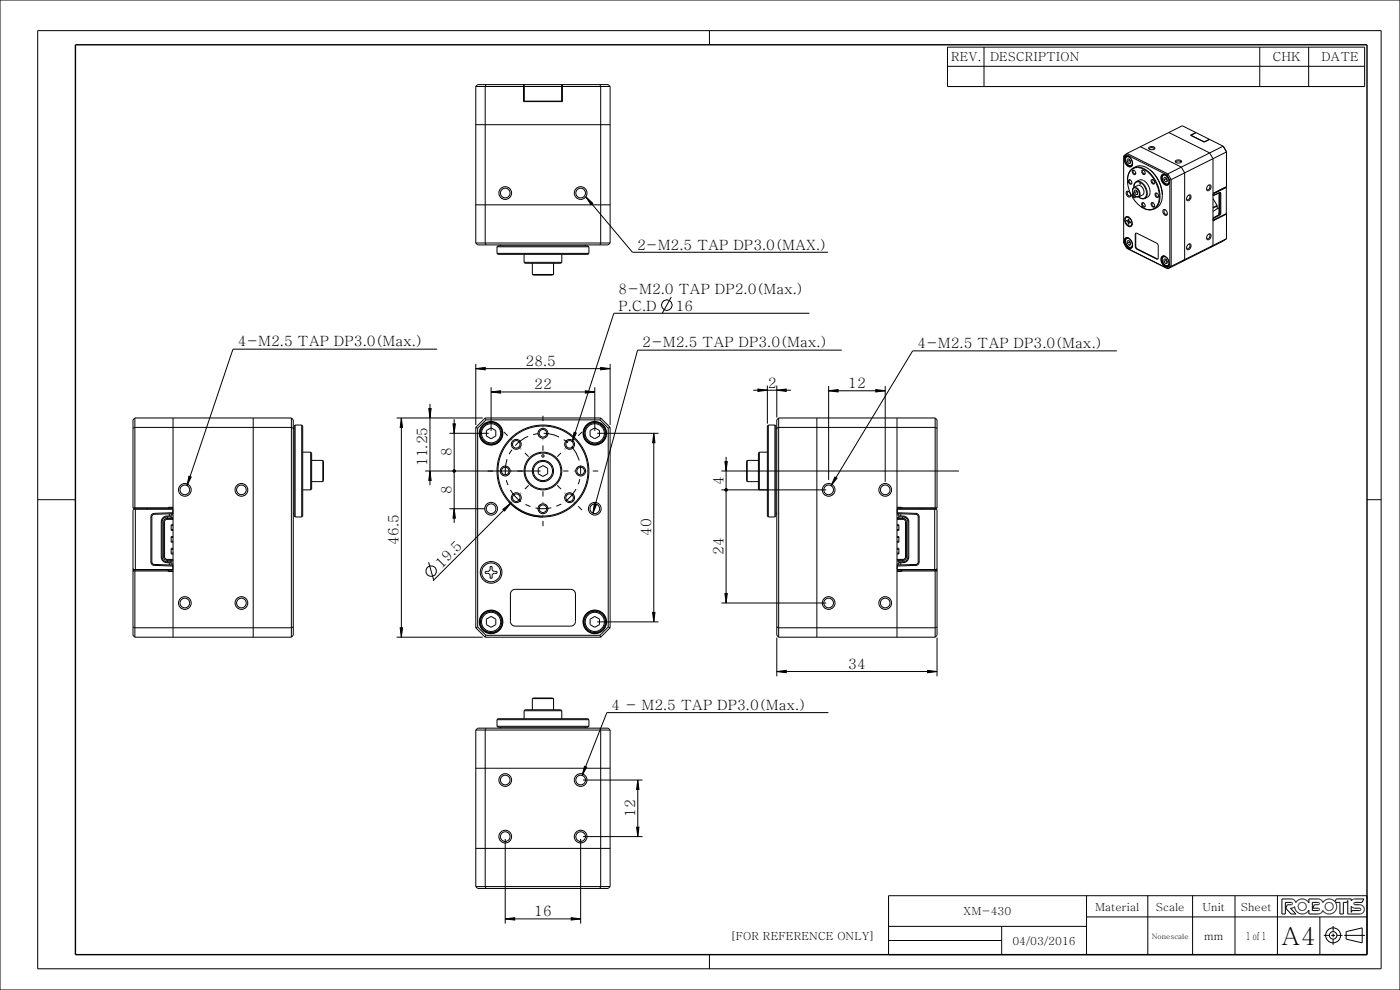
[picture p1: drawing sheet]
<svg xmlns="http://www.w3.org/2000/svg" width="297mm" height="210mm" viewBox="0 0 297 210" stroke-linecap="round" stroke-linejoin="round" font-family="sans-serif">
<g fill="#000">
<path d="M124.3 41.7l1.5 1.4-.4 .3zM100.9 78.2l2-.3v.5zM127.4 77.9l2 .3-2 .2zM85.1 88.7l.3 2h-.5zM91 86.7h.5l-.3 2zM91.2 99.9l.3 2h-.5zM96.1 89.9h.5l-.3 2zM96.1 99.8l.4-.1v.4l-.4-.1zM104.2 83.1l2-.2v.5zM121.8 91.7l.5 .2-.9 1.8zM124.2 82.9l2 .2-2 .3zM138.7 91.9l.2 2h-.5z"/>
<path d="M153.8 97.9h.5l-.3 2zM160.8 82.5l2 .3-2 .2zM164.8 82.8l2-.3v.5zM175.8 82.9l2-.3v.5zM185.8 82.6l2 .3-2 .2zM40.1 101l.5 .2-.9 1.8zM96.3 107.9l.3 2h-.5zM106.7 108l1.6-1.2-1.3 1.6zM126.1 106.9l.5 .1-.8 1.9zM153.8 103.8l.4-.1v.4l-.4-.1zM177.1 101.2l.5 .2-1.3 1.6zM84.9 133.2h.5l-.3 2z"/>
<path d="M138.4 129.9h.5l-.2 2zM153.8 125.9h.5l-.3 2zM164.8 142.4l2-.2v.5zM196.8 142.2l2 .2-2 .3zM124 162.5l.5 .2-1 1.8zM135.1 175.5h.5l-.3 2zM135.3 165.5l.3 2h-.5zM107.2 194.9l2-.2v.5zM121.2 194.7l2 .2-2 .3z"/>
</g>
<g fill="none" stroke="#000" stroke-width=".21">
<path d="M0 0h297v210h-297zM8 6.5h285v199h-285zM150.5 6.5v3M201 10h88.5v8.4h-88.5zM201 14.1h88.5M208.8 10v8.4M267.3 10v8.4M277.6 10v8.4M124.3 41.7l1.5 1.4-.4 .3zM124.3 41.7l9.9 11.8h41.4M92.7 74.1h-43.3l-9.7 28.9M100.9 78.2l2-.3v.5z"/>
<path d="M100.9 77.2v13M100.9 78.2h28.5M127.4 77.9l2 .3-2 .2zM129.4 77.2v13M142.4 63l-1.9 3.4M171.7 66.4h-41.5l-8.8 27.3M178.6 74.3h-43.3l-9.5 34.6M236.9 74.4h-43.3l-17.3 28.6M84.1 88.7h18.3M85.1 88.7l.3 2h-.5zM85.1 88.7v46.5M90.2 99.9h24.5"/>
<path d="M91 86.7h.5l-.3 2zM91.2 99.9l.3 2h-.5zM91.2 85.7v17.2M95.3 91.9h8.4M96.1 89.9h.5l-.3 2zM96.1 99.8l.4-.1v.4l-.4-.1zM96.3 88.9v22M104.2 83.1l2-.2v.5zM104.2 82.1v9.3M104.2 83.1h22M121.8 91.7l.5 .2-.9 1.8zM124.2 82.9l2 .2-2 .3z"/>
<path d="M126.2 82.1v9.3M126.7 91.9h13M138.7 91.9l.2 2h-.5zM138.7 91.9v40M153 99.9h50.4M153.8 97.9h.5l-.3 2zM154 96.9v31M159.8 82.8h8M160.8 82.5l2 .3-2 .2zM162.8 81.8v8.1M164.8 82.8l2-.3v.5zM164.8 81.8v6.8"/>
<path d="M175.8 82.9l2-.3v.5zM175.8 81.9v19.9M175.8 82.9h12M185.8 82.6l2 .3-2 .2zM187.8 81.9v20.3M8 106h8M40.1 101l.5 .2-.9 1.8zM90.9 119.3l1.1 3.7M95.3 107.9h7.7M96.3 107.9l.3 2h-.5zM106.7 108l1.6-1.2-1.3 1.6zM107.9 106.4a9.7 9.7 0 0 0 7.3 3.3"/>
<path d="M108.3 106.8l-16.4 16.4M126.1 106.9l.5 .1-.8 1.9zM153 103.9h22.3M153.8 103.8l.4-.1v.4l-.4-.1zM177.1 101.2l.5 .2-1.3 1.6zM290 106h3M84.1 135.2h18.3M84.9 133.2h.5l-.3 2zM126.7 131.9h13M138.4 129.9h.5l-.2 2zM153 127.9h22.3M153.8 125.9h.5l-.3 2z"/>
<path d="M164.8 135.3v8.1M198.8 135.3v8.1M164.8 142.4l2-.2v.5zM164.8 142.4h34M175.7 151.2h-47l-5.2 13.3M196.8 142.2l2 .2-2 .3zM107.2 178v17.9M123.2 178v17.9M123.7 177.5h12.6M123.7 165.5h12.6M124 162.5l.5 .2-1 1.8zM135.1 175.5h.5l-.3 2z"/>
<path d="M135.3 165.5l.3 2h-.5zM135.3 165.5v12M107.2 194.9l2-.2v.5zM107.2 194.9h16M121.2 194.7l2 .2-2 .3zM188.5 190h101.5v12.5h-101.5zM188.5 199.5h24M188.5 196.5h42M212.5 196.5v6M230.5 194.5h59.5M230.5 190v12.5M243.5 190v12.5"/>
<path d="M253 190v12.5M262 190v12.5M271 190v12.5M273.9 191.4h.1M274 191.4h.1M274 191.9h-.1M274 191.9h.1M274 191.4l.1 .1M274.1 191.5l.1 .1M274.1 191.8v.1M274.2 191.8h-.1M274.2 191.6v.1"/>
<path d="M274.2 191.7v.1M275.4 192.3h.1M275.4 192.3v.1M275.4 192.2v.1M275.4 192.4h.1M275.4 192.1v.1M275.4 192.4l.1 .2M275.5 192l-.1 .1M275.5 192.6h.1M275.5 191.9v.1M275.5 192.6v.1M275.5 191.9h.1"/>
<path d="M275.5 192.7h.1M275.5 192.7l.1 .2M275.6 192.9h.1M275.6 192.9l.2 .1M275.8 191.5l-.3 .4M275.8 193l.1 .1M275.9 191.5h-.1M275.9 193.1h.1M276 191.5h-.1M276 193.1h.1M276 191.4v.1M276.1 191.4h-.1"/>
<path d="M276.1 193.1h.1M276.1 191.4h.1M276.1 193.1h.2M276.3 191.4h-.2M276.3 191.4h.1M276.3 193.1h.1M276.4 191.4h.1M276.5 191.4l.1 .1M276.6 193.1h-.3M276.6 191.5h.1M276.6 193.1h.1M276.7 193l-.1 .1"/>
<path d="M276.7 191.5h.1M276.7 193h.1M276.7 191.5l.4 .5M277 192.8l-.3 .2M277 192.8h.1M277.1 192.6l-.1 .2M277.1 192h.1M277.1 192.6h.1M277.1 192v.1M277.1 192.4v.2M277.1 192.1v.1M277.1 192.4h.1"/>
<path d="M277.1 192.2v.1M277.1 192.3v.1M277.1 192.3h.1M279.7 191.4h-1.3v1.7h1.3M279.7 191.9h-.9l-.3 .7h1.2M279.7 192.6h.1M279.7 191.4h.1M279.7 193.1h.1M279.7 192.6v.1M279.7 191.9h.1M279.7 192.7h.1M279.8 193.1h-.1"/>
<path d="M279.8 191.4h.1M279.8 193.1h.1M279.8 191.9h.1M279.8 192.7h.1M279.8 191.4v.1M279.8 191.5h.1M279.9 192.7v.1M279.9 191.5h.1M279.9 191.8l-.1 .1M279.9 193.1h-.1M279.9 192.8h.1M279.9 191.8h.1"/>
<path d="M279.9 191.5v.1M279.9 193h.1M279.9 191.6h.1M279.9 191.7v.1M279.9 192.8v.1M279.9 191.7h.1M279.9 192.9h.1M279.9 191.6v.1M280 194.5v8M280.8 198.4h1.2M281.1 192.3h.1M281.1 192.3v.1"/>
<path d="M281.1 192.2v.1M281.1 192.2h.1M281.1 192.4v.1M281.1 192.5l.2 .4M281.1 192.1v.1M281.1 192v.1M281.2 191.9l-.1 .1M281.2 191.9h.1M281.2 191.8v.1M281.3 191.8h-.1M281.3 192.9h.1M281.4 192.9v.1"/>
<path d="M281.4 191.7l-.1 .1M281.4 191.7h.1M281.4 193h.1M281.5 193h.1M281.5 191.5l-.1 .2M281.5 193l.1 .1M281.6 191.5h-.1M281.6 193.1h.1M281.6 191.5h.1M281.7 191.5h-.1M281.7 193.1h.1M281.8 191.4l-.1 .1"/>
<path d="M281.8 193.1h.1M281.8 191.4h.1M281.8 193.1l.2 .1M282 191.4h-.2M282 191.4h.1M282 191.4l.2 .1M282 193.2h.1M282.1 193.2h-.1M282.1 193.1v.1M282.2 191.5h.1M282.2 193.1h-.1M282.3 191.5h.1"/>
<path d="M282.3 193.1h-.1M282.4 191.5h.1M282.4 193.1h-.1M282.4 191.5l.2 .1M282.4 193.1h.1M282.4 198.4h.8M282.5 193l-.1 .1M282.5 193h.1M282.6 191.6v.1M282.6 191.7h.1M282.6 191.7l.2 .3M282.7 192.8l-.2 .2"/>
<path d="M282.7 192.8h.1M282.7 192.7v.1M282.7 192.7h.1M282.8 192.6l-.1 .1M282.8 192.6h.1M282.8 192v.1M282.8 192.1v.1M282.8 196.4v1.2M282.8 198v.8M282.8 199.2v1.2M282.8 192.5v.1M282.8 192.4v.1"/>
<path d="M282.8 192.2h.1M282.8 192.2v.1M282.8 192.3v.1M282.8 192.3h.1M283.6 198.4h1.2M285.2 198.4h4.4M285.6 197.6l3.4-.8v3.2l-3.4-.8zM285.9 190.7h.1M286.5 193.9h.1M286.7 192.2v.1M286.7 192.2v1.3l.1-.4M286.7 193.9h.1"/>
<path d="M286.7 192.3h.1M286.7 192.3l.1 .1M286.8 192.4h.1M286.8 193.1h1.7M286.8 193.1h.1M286.9 192.4v.1M286.9 192.5l.5 .1M287.2 191.7h.1M287.2 191.7v.1M287.2 191.8h.1M287.2 191.8l.1 .1M287.3 191.9h.1"/>
<path d="M287.4 191.9h.1M287.4 192.6h.1M287.4 192.6h1.1M287.4 191.4l-.2 .2M287.5 191.9h1a.98 .98 0 0 1 .9 1 .98 .98 0 0 1-.9 1h-2.6v-2.9l-.2 .4h-.7v2.5h-.7v-2.5h-1a1.6 1.6 0 0 1-.5 2.2 1.6 1.6 0 0 1-2.2-.5l-.2 .5-.5 .3h-2.2v-.9a1.6 1.6 0 0 1-1.8 .8 1.6 1.6 0 0 1-1.2-1.5l-.4 .3h-.5l1.1 1.3h-1l-1.1-1.3 .3-.7h.8M287.5 191.4h1.5l.3-.7h-2l-.6 .4v-.4h-3.2l-.3 .6a1.6 1.6 0 0 0-2.6 .1l-.2-.4-.5-.3h-2.2v.8a1.6 1.6 0 0 0-2.8 0l-.3-.5-.4-.3h-2.3v3.2h.8v-2.5h1.2M287.5 191.4h-.1M288.5 192.6h.1M288.5 192.6v.1M288.5 193.1h.1M288.5 192.7h.1M288.6 193.1h-.1"/>
<path d="M288.6 192.7h.1M288.6 193.1h.1M288.6 192.7l.1 .1M288.7 193l-.1 .1M288.7 192.8h.1M288.7 193h.1M288.7 192.8v.1M288.7 192.9v.1M288.7 192.9h.1M150.5 202.5v3"/>
<circle cx="141.4" cy="64.7" r="1.13"/>
<circle cx="91.5" cy="121.2" r="1.13"/>
<circle cx="282.8" cy="198.4" r="1.59"/>
<circle cx="282.8" cy="198.4" r=".79"/>
</g>
<path d="M16 9.5h274v193h-274z" fill="none" stroke="#000" stroke-width=".3"/>
<!-- layer: 02___PRT_ALL_AXES -->
<g fill="none" stroke="#000" stroke-width=".21" stroke-dasharray="1.1 1.1 3.4 1.1" stroke-linecap="butt">
<path d="M103.5 99.9h2.4M106.9 91.6l1.7 1.7M110.9 99.9h-2.4M112.2 96.9l-1.8-1.7M115.2 88.2v2.4M115.2 95.6v-2.4M118.2 96.9l1.7-1.7M119.5 99.9h2.4M123.2 99.9a8 8 0 0 0-11.7-7.1 8 8 0 0 0-.9 13.7 8 8 0 0 0 12.5-5.5l.1-1.1M123.5 91.6l-1.7 1.7M126.9 99.9h-2.4M106.9 108.2l1.7-1.7"/>
<path d="M112.2 102.9l-1.8 1.8M115.2 104.2v2.4M115.2 111.6v-2.4M118.2 102.9l1.7 1.8M123.5 108.2l-1.7-1.7"/>
</g>
<g fill="none" stroke="#000" stroke-width=".21">
<path d="M239.8 38.2h.1M239.8 38.2l-.2 .1v.4l.3 .2 .2-.1M239.8 38.2l.3 .6M239.8 38.2h-.4l.1 .5 .4 .4 .2-.3M240.1 38.7v.1M240.6 36.2l-.2 .1v.3l.3 .3 .2-.1M240.6 36.2h.1M240.6 36.2l.3 .5M240.6 36.2h-.4l.1 .5 .4 .4 .2-.4M240.7 36.2h.1M240.9 36.7h.1M241.9 38.9h.1"/>
<path d="M242.3 36.1h.2l.3 .2 .1 .4-.1 .3h-.2l-.3-.2zM242.6 36.1l.1 .1M242.6 36.1l-.2 .2 .1 .4 .2 .2 .2-.2M243.8 31.6h.1M243.8 31.6l.5 .2 .5-.1M243.8 31.6l.2-.2 .3-.1 .4 .1 .1 .2M243.8 31.6l.1 .1M244.3 38.1h.2l.3 .3 .1 .3-.1 .3h-.2l-.3-.2zM244.7 38.2h.1M244.7 38.2h-.3v.4l.3 .3 .2-.1M244.8 31.6v.1M244.9 31.6l-.1 .1"/>
<path d="M244.9 31.6h.1M244.9 31.6v-.3l-.6-.2-.6 .2 .1 .3M244.9 38.7v.1M244.9 38.7h.1M249.4 34.1l.8-.2 .5 .4-.3 .2-.6 .1-.4-.2zM250.5 34.5l-.1-.3-.5-.1-.4 .2v.2M250.5 34.5h.1M256.3 39.4l.4-.2 .2 .4-.2 .6-.4 .3-.3-.1v-.3zM256.3 39.3v.1M256.3 39.3l.4 .1-.1 .5-.4 .4-.2-.3M240.4 41l-.2 .3 .2 .5 .3 .1 .2-.2M240.4 41.1l.1 .5 .2 .2 .2-.1"/>
<path d="M240.9 41.7h.1M242.3 43h.2l.3 .3 .1 .4-.1 .2h-.2l-.3-.2zM242.6 43.1l-.2 .1 .1 .4 .2 .2 .2-.2M242.6 43.1h.1M242.7 43.1h.1M244.6 43.1l.3 .5M244.6 43.1h-.4l.1 .5 .4 .3 .2-.3M244.7 43.1h.1M244.7 43.1h-.3v.4l.3 .3 .2-.2M244.9 43.6h.1M245.1 41h.3l.2 .2 .2 .4-.2 .3-.5-.3zM245.5 41h.1"/>
<path d="M245.5 41l-.3 .1v.4l.3 .2 .2-.1M245.8 41.6h-.1M245.8 41.6h.1M252 51.9l.5-.2 .2 .4-.2 .6-.5 .3-.2-.1-.1-.3zM252 41.5l.5-.2 .2 .4-.2 .6-.5 .3-.2-.1-.1-.3zM252.1 51.9h.1M252.1 51.9h.3v.5l-.4 .4-.3-.3M252.1 41.5h.1M252.1 41.5h.3v.5l-.4 .4-.3-.2M256.3 49.8l.4-.2 .2 .4-.2 .6-.4 .3-.3-.1v-.3zM256.3 49.7h.1M256.3 49.7l.4 .1-.1 .5-.4 .4-.2-.3"/>
<circle cx="241.9" cy="39" r=".11"/>
<circle cx="107.2" cy="40.9" r="1.35"/>
<circle cx="107.2" cy="40.9" r="1.03"/>
<circle cx="123.2" cy="40.9" r="1.35"/>
<circle cx="123.2" cy="40.9" r="1.03"/>
<circle cx="107.2" cy="99.9" r="1.05"/>
<circle cx="107.2" cy="99.9" r=".8"/>
<circle cx="109.5" cy="94.3" r="1.05"/>
<circle cx="109.5" cy="94.3" r=".8"/>
<circle cx="115.2" cy="91.9" r="1.05"/>
<circle cx="115.2" cy="91.9" r=".8"/>
<circle cx="115.2" cy="96.7" r=".25"/>
<circle cx="120.8" cy="94.3" r="1.05"/>
<circle cx="120.8" cy="94.3" r=".8"/>
<circle cx="123.2" cy="99.9" r="1.05"/>
<circle cx="123.2" cy="99.9" r=".8"/>
<circle cx="39.2" cy="103.9" r="1.35"/>
<circle cx="39.2" cy="103.9" r="1.03"/>
<circle cx="51.2" cy="103.9" r="1.35"/>
<circle cx="51.2" cy="103.9" r="1.03"/>
<circle cx="109.5" cy="105.6" r="1.05"/>
<circle cx="109.5" cy="105.6" r=".8"/>
<circle cx="115.2" cy="107.9" r="1.05"/>
<circle cx="115.2" cy="107.9" r=".8"/>
<circle cx="120.8" cy="105.6" r="1.05"/>
<circle cx="120.8" cy="105.6" r=".8"/>
<circle cx="175.8" cy="103.9" r="1.35"/>
<circle cx="175.8" cy="103.9" r="1.03"/>
<circle cx="187.8" cy="103.9" r="1.35"/>
<circle cx="187.8" cy="103.9" r="1.03"/>
<circle cx="39.2" cy="127.9" r="1.35"/>
<circle cx="39.2" cy="127.9" r="1.03"/>
<circle cx="51.2" cy="127.9" r="1.35"/>
<circle cx="51.2" cy="127.9" r="1.03"/>
<circle cx="175.8" cy="127.9" r="1.35"/>
<circle cx="175.8" cy="127.9" r="1.03"/>
<circle cx="187.8" cy="127.9" r="1.35"/>
<circle cx="187.8" cy="127.9" r="1.03"/>
<circle cx="107.2" cy="165.5" r="1.35"/>
<circle cx="107.2" cy="177.5" r="1.35"/>
<circle cx="107.2" cy="165.5" r="1.03"/>
<circle cx="107.2" cy="177.5" r="1.03"/>
<circle cx="123.2" cy="165.5" r="1.35"/>
<circle cx="123.2" cy="177.5" r="1.35"/>
<circle cx="123.2" cy="165.5" r="1.03"/>
<circle cx="123.2" cy="177.5" r="1.03"/>
</g>
<!-- layer: 3_ALL_AXES -->
<g fill="none" stroke="#000" stroke-width=".21">
<path d="M239 46.1l-.3 .5 .2 .7 .4 .5 .6 .1M239 46.1h.5M239 46.1h.1M239 46.1l.5 .1 .5 .5 .1 .7-.2 .4M239.5 46.1h.1M239.5 46.1l.1 .1M239.9 47.9h.1M239.9 47.8v.1M240.2 47.4l-.3 .5"/>
<circle cx="104.2" cy="121.4" r="2"/>
</g>
<!-- layer: 7_ALL_FEATURES -->
<g fill="none" stroke="#000" stroke-width=".21">
<path d="M100.9 18.3v33.2M100.9 18.3l.4-.4h27.7l.4 .4M100.9 18.3l10.3 .1M103.1 17.9l-.2 .4v33.2l.2 .4M111.2 18l-.1-.1v3.6M111.2 19.9h.1M111.2 19.3h.1M111.2 19.1h.1M111.2 18h.1M111.2 17.9v3.5M111.2 18.3h8M119.2 17.9v3.5"/>
<path d="M119.2 19.9h.1M119.2 19.3h.1M119.2 19.1h.1M119.2 18h.1M119.2 18l.1-.1v3.6M119.2 18v3.4M127.3 17.9l.1 .4v33.2l-.1 .4M129.4 18.3v33.2M129.4 18.3l-10.2 .1M100.9 26.4h28.5M111.1 21.5h8.2M111.2 21.4l-.1 .1"/>
<path d="M111.2 21.4h8M119.2 21.4l.1 .1M238.9 33.4l.5-.1 .6 .5 .2 .8-.2 .5h-.5l-.5-.5-.2-.7zM239 32.8l-.6 .5M239 32.8l8.5 4.3M239 33.2l-.3 .5 .2 .8 .5 .6 .6 .1M239.1 32.5l-.7 .6v18.4l.6 1.1M239.1 32.5l-.1 .3M239.1 32.5l8.6 4.4M239.1 34.3v-.5l.4-.1 .3 .4v.5l-.3 .1M239.1 34.3l.4 .4M239.1 33.1l-.1 .1"/>
<path d="M239.2 38.2l.1-1.1 .5-.8 .6-.6 .9-.2 1 .3 .9 .5 1 .9 .8 1.1 .6 1.3 .3 1.2v1.2l-.2 1.1-.5 .8-.7 .5-.9 .1-1-.3M239.2 38.2l.2 1.5 .6 1.6 .9 1.4 1 1.1M239.2 33.1l-.2 .1M239.5 33.2l-.5-.1-.3 .3-.1 .5 .2 .7 .4 .5 .5 .2 .4-.1 .2-.5M239.6 34l-.5 .3M239.6 33.8v.2M239.6 34l.2 .4M239.6 33.3h.1M239.6 33.3l-.6-.2-.4 .2-.1 .6 .2 .7 .4 .6 .6 .2 .4-.2 .2-.5M239.6 33.3l.5 .6 .2 .8M239.8 34.5l-.3 .2M240.1 35.1l-.1 .1"/>
<path d="M240.2 35.1l-.2 .1M240.3 34.7h.1M240.5 40l.5-.1 .5 .5 .2 .8-.2 .5h-.5l-.5-.5-.2-.7zM240.5 35.6l1.3-.4 1.4 .3 1.4 1.1 1.2 1.8 .7 1.9v1.9l-.6 1.4-1.1 .7M240.5 35.6l-.6 .4-.4 .6-.3 1.7M240.5 35.6l1-.2 1.2 .4 1.3 1 1 1.3M240.6 39.8l1.1-.5 .4 .2 .4 .5 .2 .6-.1 .5-1 .7M240.6 39.8l-.3 .5 .1 .8 .6 .6 .6 .1M240.6 39.8h.5l.6 .7 .1 .8-.2 .5M240.6 39.6v.2M241.1 38.5l.5-.1 .5 .3 1 1.1 .3 1.4-.2 .6-.3 .3M241.1 38.5l.7-.3h.6l.7 .5 .6 .8 .3 .9-.1 .8-.3 .5-.7 .4"/>
<path d="M241.1 38.5l-.4 .4-.1 .7M241.9 31.1l8.7 4.3 .7 1.3v18.4l-.7 .5M242.2 38.9h.1M242.2 38.9l-.6-.3h-.5l-.4 .4-.1 .6M242.3 38.9l.1 .1M242.4 39h.1M242.4 39l.7 1.1 .1 1.2-.4 .7h-.9M245 38.1h.1M245 38.1l.2 .4M245.2 38.5h.1M245.2 38.5l.6 1.5 .3 1.4M246.7 37.2h.5l.6 .5 .2 .8-.2 .5h-.5l-.5-.5-.2-.7z"/>
<path d="M246.8 37.1l-.3 .5 .2 .8 .5 .6 .6 .1M246.9 38.2v-.5l.4-.1 .3 .4v.5l-.3 .1M246.9 38.2l.4 .4M246.9 37l-.1 .1M247 37l-.2 .1M247.3 37.1l-.5-.1-.4 .3v.5l.2 .7 .4 .5 .5 .2 .4-.1 .1-.5M247.3 37.2l-.5-.2-.4 .2-.1 .6 .2 .7 .4 .6 .6 .2 .4-.2 .1-.5M247.4 37.9l-.5 .3M247.4 37.7v.2M247.4 37.9l.2 .4M247.4 37.2h.1M247.4 37.2l.4 .6 .2 .7"/>
<path d="M247.5 37.1l.7 1.1M247.6 38.4l-.3 .2M247.7 36.9l-.2 .2M247.7 36.9l.8 1.2M247.9 39l-.1 .1M248 28.1l8.6 4.3 .7 1.3v18.4l-.7 .5M248 38.9l-.2 .2M248 38.5v.1M248.2 38.2v18.2M248.5 38.1v18.4M248.5 38.1l-.3 .1M252.6 28.7l1.1-.6-1.1 .6 2.9 1.4"/>
<path d="M255.5 30.1h.1M256.6 29.6l-1.1 .5M259.5 31l-8.7-4.3-11.7 5.8M259.5 31l-11.8 5.9M259.5 31l.7 1.2-11.7 5.9M259.5 31l.7 1.2v7.4M260.1 39.6l.1 .1M260.2 39.8l-2.9 1.4M260.2 39.7v5.6l-2.9 1.4M260.2 39.6l-2.6 1.3M260.2 39.6l-.1 .1M100.9 51.5l.4 .4h27.7l.4-.4"/>
<path d="M100.9 51.5h28.5M100.9 43.4h28.5M105.4 52.3v1.4M105.4 53.7l.2 .2h19.1l.2-.2M105.4 53.7h19.5M105.4 52.3h19.5M105.4 52.3l.2-.2h19.1l.2 .2M106.3 51.9l-.2 .2M111.2 53.9v1.7M111.2 55.6l.2 .2h7.6l.2-.2M111.2 55.6h8M112.9 55.8v2.4"/>
<path d="M112.9 58.2l.2 .1h4.1l.2-.1M112.9 58.2h4.5M117.4 55.8v2.4M119.2 53.9v1.7M124.1 51.9l.2 .2M124.9 52.3v1.4M238.8 46.1l.5-.1 .6 .6 .3 .8-.3 .6h-.5l-.6-.5-.2-.8zM238.9 50.7l.5-.1 .6 .5 .2 .8-.2 .5h-.5l-.5-.5-.2-.7zM239 46.9l.2 .1M239 52.6l8.7 4.4M239 52.6l8.5 4.3M239 40.6h.4l.3 .3 .2 .5-.2 .4h-.3l-.3-.4-.2-.4z"/>
<path d="M239 50.5l-.3 .5 .2 .8 .5 .6 .6 .1M239.1 51.6l.4 .4M239.1 51.6v-.5l.4-.1 .3 .4v.5l-.3 .1M239.1 50.4l-.1 .1M239.2 46.8l-.2 .1M239.2 47l.1 .3M239.2 50.4l-.2 .1M239.3 46.8l.1 .1M239.3 46.8l-.3-.1v.2M239.3 46.7v-.3l.6 .9-.2-.1M239.3 46.7v.1M239.3 47.3v.2"/>
<path d="M239.4 46.9l.2 .3M239.4 46.9l-.2 .1M239.4 40.7h.1M239.4 40.7l-.2 .1v.5l.4 .3 .3-.2M239.5 46.6l-.2 .1M239.5 46.7l-.2 .1M239.5 47.4l-.2 .1M239.5 50.6l-.5-.2-.3 .3-.1 .5 .2 .7 .4 .6 .5 .2 .4-.2 .2-.5M239.6 47.2l-.1 .4-.2-.1M239.6 47.2h.1M239.6 50.6l-.6-.2-.4 .2-.1 .6 .2 .7 .4 .6 .6 .2 .4-.1 .2-.6M239.6 51.4l.2 .3"/>
<path d="M239.6 51.1v.3M239.6 51.4l-.5 .2M239.6 50.6h.1M239.6 50.6l.5 .6 .2 .8M239.8 47.1l-.5 .2M239.8 47.1h.1M239.8 51.8l-.3 .2M239.8 47.1l-.1 .1M240.1 52.4l-.1 .1M240.2 52.4l-.2 .1M240.3 52h.1M240.7 40.9v-.5l.3-.1 .4 .4v.5l-.4 .1"/>
<path d="M240.7 40.9l.3 .4M240.8 49.7l.1-.2h.3l4.3 2.2 .2 .5v2.5l-.1 .3M240.8 52.2l.4 .7M240.8 49.7v2.5M240.9 52.2l.4 .6M240.9 49.7v2.5M240.9 49.7h-.1M240.9 52.2h-.1M241 49.5l-.1 .2M241 49.5h.1M241 49.4v.1M241.1 40.4v.2"/>
<path d="M241.1 40.6l.3 .4M241.1 40.6l-.4 .3M241.2 52.9l4.2 2M241.3 52.8l4.2 2.1M241.3 52.8l-.1 .1M241.4 41.1l-.4 .2M241.6 41.8l.1 .1M241.7 41.9l.2 .1M241.9 42l.5 .2 .5-.1M241.9 43.8l.7 .4M242.6 44.2l1.2 .3 1-.2M245.4 54.9l.2 .1"/>
<path d="M245.5 54.9h.1M245.5 54.9h-.1M246.1 41.4h.1M246.1 41.4l-.3 1.8-.4 .7-.6 .4M246.7 54.6l.5-.1 .6 .5 .2 .8-.2 .5h-.5l-.5-.5-.2-.7zM246.8 44.5h.3l.4 .3 .1 .5-.1 .4-.3-.1-.4-.3-.1-.4zM246.8 54.4l-.3 .5 .2 .8 .5 .6 .6 .1M246.9 55.5v-.5l.4-.1 .3 .4v.5l-.3 .1M246.9 55.5l.4 .4M246.9 54.3l-.1 .1M247 54.3l-.2 .1M247.3 54.5l-.5-.2-.4 .3v.5l.2 .7 .4 .5 .5 .3 .4-.2 .1-.5"/>
<path d="M247.3 44.6h-.3v.5l.4 .4 .2-.2M247.4 55.3l.2 .3M247.4 55v.3M247.4 55.3l-.5 .2M247.4 54.5h.1M247.4 54.5l-.6-.2-.4 .2-.1 .6 .2 .7 .4 .6 .6 .2 .4-.2 .1-.5M247.4 54.5l.5 .6 .1 .8M247.5 56.9l.2 .1M247.6 55.7l-.3 .2M247.9 56.3l-.1 .1M248 56.3l-.2 .1M248 55.9h.1"/>
<path d="M248.2 56.4l.3 .1M248.2 56.4l-.7 .5M248.5 56.5l-.8 .5M257.3 46.7h.1M257.3 41.2h.1M257.3 42.1l.9 1.5M257.6 40.9h.1M257.6 40.9l.1-.1-.4 .2M257.6 46.6l.1 .1-.2-.1M258.2 43.6v.7M258.2 43.6l-.9 .4M258.2 43.7l-.9 .4"/>
<path d="M258.3 44.1v.1M258.3 44.1l.3 .2M258.3 44.2l-1 .6M258.5 45.4l.2 .1M258.6 45.1l-.1 .3M258.6 45.1h.1M258.6 40.9v4.2M258.6 40.9h.1M258.7 40.9h.1M258.7 45.1l-.2 .3M258.7 45.1l.1 .1M258.7 40.9l.1 .1"/>
<path d="M258.7 40.9v4.2M258.7 45.5v.1M258.7 45.5l-1.4 .7M258.7 40.8l.3 .2M258.7 40.8l-1.4 .7 1.4-.6M258.7 40.8v.1M258.7 45.6l-1.4 .8M258.8 45.2l-.1 .3M258.8 45.2h.2M258.8 41h.2M258.8 41v4.2M259 45.2l-.3 .4"/>
<path d="M259 41v4.2M260.1 45.3l.1 .1-2.9 1.5M260.2 45.3v5.3M260.2 50.6l-.7 .5-11.8 5.9M260.2 50.6l-11.7 5.9M28.2 90.8l.4-.1h33.2l.4 .1M28.6 88.7h33.2M28.6 88.7l-.4 .4v18.6M28.6 88.7l.1 19.2M36.7 88.7v46.5M53.7 88.7v46.5M61.8 88.7v46.5"/>
<path d="M61.8 88.7l.4 .4v45.7l-.4 .4M62.4 90.8l-.2 .2M62.6 90.2h1.4M62.6 90.2l-.2 .2v19.1l.2 .2M62.6 90.2v19.5M64 90.2l.2 .2v19.1l-.2 .2M64 90.2v19.5M64.2 95.9h1.7M65.9 95.9l.2 .2v7.6l-.2 .2M65.9 95.9v8M66.1 97.7h2.4M68.5 97.7l.1 .2v4l-.1 .3"/>
<path d="M68.5 97.7v4.5M100.9 90.7v42.5M100.9 90.7l.4 .1M101.3 90.8v42.2M102.9 88.7l-2 2M102.9 88.7l.2 .4M102.9 88.7h24.5M103.1 89.1l-1.8 1.7M103.1 89.1h24.2M103.2 91.3l1-.5 1 .5v1.2l-1 .6-1-.6zM114.2 99.3l1-.5 1 .5v1.2l-1 .6-1-.6zM125.2 91.3l1-.5 1 .5v1.2l-1 .6-1-.6z"/>
<path d="M127.3 89.1l1.7 1.7M127.4 88.7l-.1 .4M127.4 88.7l2 2M129 90.8v42.2M129.4 90.7l-.4 .1M129.4 90.7v42.5M158.5 97.7l-.1 .2v4l.1 .3M158.5 97.7v4.5M158.5 97.7h2.4M161.1 95.9l-.2 .2v7.6l.2 .2M161.1 95.9v8M161.1 95.9h1.7"/>
<path d="M163 90.2l-.2 .2v19.1l.2 .2M163 90.2v19.5M163 90.2h1.4M164.4 90.2v19.5M164.4 90.2l.2 .2v19.1l-.2 .2M164.6 90.8l.2 .2M164.8 90.8l.4-.1h33.2l.4 .1M165.2 88.7h33.2M165.2 88.7l-.4 .4v45.7l.4 .4M165.2 88.7v46.5M173.3 88.7v46.5M190.3 88.7v46.5"/>
<path d="M198.4 88.7l-.1 19.2M198.4 88.7l.4 .4v18.6M28.2 107.7l.2 .2h8.3M28.2 107.7h8.5M28.7 108v12.8M31.1 107.9l.2 .1M31.8 107.9l.1 .1M32 119.2a.7 .7 0 0 0 .7 .7M32 119.2h.2M32 109.6h.2M32 109.6v9.6M32.2 119.2l.1 .3 .4 .2"/>
<path d="M32.2 109.6v9.6M32.7 108.9a.7 .7 0 0 0-.7 .7M32.7 108.9v.2M32.7 119.9l4 .2M32.7 109.1l-.2 .1-.3 .4M32.7 119.7v.2M32.7 119.7l4 .2M34.2 118.2a1.2 1.2 0 0 0 1.2 1.2M34.2 118.2h.2M34.2 110.7h.2M34.2 110.7v7.5M34.4 118.2a1 1 0 0 0 1 1"/>
<path d="M34.4 110.7v7.5M34.7 118.2a.7 .7 0 0 0 .7 .7M34.7 118.2h.2M34.7 110.7h.2M34.7 110.7v7.5M34.9 118.2l.3 .4 .2 .1M34.9 110.7v7.5M35.4 109.5a1.2 1.2 0 0 0-1.2 1.2M35.4 109.7a1 1 0 0 0-1 1M35.4 110a.7 .7 0 0 0-.7 .7M35.4 110.2l-.4 .2-.1 .3M35.4 119.4h.9"/>
<path d="M35.4 119.2h.9M35.4 118.9h.9M35.4 118.7h1.3M35.4 110.2h1.3M35.4 110h.9M35.4 109.7h.9M35.4 109.5h.9M35.4 109.5v.2M35.4 110v.2M35.4 118.7v.2M35.4 119.2v.2M35.5 109.7v.3"/>
<path d="M35.5 118.9v.3M35.9 109v.5M35.9 119.4v.4M36.3 119.6h.4M36.3 119h.4M36.3 117.3h.4M36.3 116.5h.4M36.3 114.8h.4M36.3 114h.4M36.3 112.3h.4M36.3 111.5h.4M36.3 109v1h.4"/>
<path d="M36.3 109.8h.4M36.3 109.2h.4M36.7 108v1M36.7 119.9v.9M36.7 108.8l-4 .1M36.7 118.8h-.4v1.1M36.7 116.3h-.4v1.2h.4M36.7 113.8h-.4v1.2h.4M36.7 111.3h-.4v1.2h.4M36.7 108h-8.3l-.2 .2v26.6l.4 .4M36.7 107.6h-1v.3M36.7 109l-4 .1"/>
<path d="M62.2 108.8l.2 .2M62.6 109.7h1.4M64.2 103.9h1.7M66.1 102.2h2.4M158.5 102.2h2.4M161.1 103.9h1.7M163 109.7h1.4M164.8 108.8l-.2 .2M190.3 119.6h.4M190.3 119h.4M190.3 118.8h.4v1.1M190.3 118.7h1.3"/>
<path d="M190.3 116.3h.4v1.2h-.4M190.3 117.3h.4M190.3 116.5h.4M190.3 113.8h.4v1.2h-.4M190.3 114.8h.4M190.3 114h.4M190.3 111.3h.4v1.2h-.4M190.3 112.3h.4M190.3 111.5h.4M190.3 110.2h1.3M190.3 109.8h.4M190.3 109.2h.4"/>
<path d="M190.3 108h8.3l.2 .2v26.6l-.4 .4M190.3 107.7h8.5M190.3 107.6h1v.3M190.3 109l4 .1M190.3 108.8l4 .1M190.3 108v1M190.3 119.9v.9M190.7 119.4h.9M190.7 119.2h.9M190.7 118.9h.9M190.7 109v1h-.4M190.7 110h.9"/>
<path d="M190.7 109.7h.9M190.7 109.5h.9M191.1 109v.5M191.1 119.4v.4M191.5 109.7v.3M191.5 118.9v.3M191.6 109.5a1.2 1.2 0 0 1 1.2 1.2M191.6 109.7a1 1 0 0 1 1 1M191.6 110a.7 .7 0 0 1 .7 .7M191.6 110.2h.2l.3 .5M191.6 109.5v.2M191.6 110v.2"/>
<path d="M191.6 118.7v.2M191.6 119.2v.2M192.1 118.2l-.3 .4-.2 .1M192.1 118.2h.2M192.1 110.7h.2M192.1 110.7v7.5M192.3 118.2a.7 .7 0 0 1-.7 .7M192.3 110.7v7.5M192.6 118.2a1 1 0 0 1-1 1M192.6 118.2h.2M192.6 110.7h.2M192.6 110.7v7.5"/>
<path d="M192.8 118.2a1.2 1.2 0 0 1-1.2 1.2M192.8 110.7v7.5M194.3 109.1l.3 .1 .2 .4M194.3 119.7l-4 .2M194.3 119.7v.2M194.3 108.9a.7 .7 0 0 1 .7 .7M194.3 119.9l-4 .2M194.3 108.9v.2M194.8 119.2l-.2 .5h-.3M194.8 119.2h.2M194.8 109.6h.2M194.8 109.6v9.6"/>
<path d="M195 119.2a.7 .7 0 0 1-.7 .7M195 109.6v9.6M195.2 107.9l-.1 .1M195.9 107.9l-.2 .1M198.3 108v12.8M198.8 107.7l-.2 .2h-8.3M28.2 133l.4 .2h33.2l.4-.2M28.2 120.6l.2 .2M28.4 120.9l-.2 .2h8.5M28.4 120.9h8.3M28.4 120.8h8.3M28.4 120.8v.1"/>
<path d="M28.6 135.2h33.2M28.7 120.9l-.1 14.3M35.7 120.9v.3h1M100.9 133.2l2 2M101.3 133l1.8 1.8M101.3 133l-.4 .2M102.9 135.2h24.5M102.9 121.2l.8-.1 .3-.4v-.5h.4l.1 .8 .4 .2h.5v.4l-.8 .1-.2 .4v.5h-.4l-.1-.7-.4-.3h-.6zM103.1 134.8h24.2M103.1 134.8l-.2 .4M103.2 131.3l1-.5 1 .5v1.2l-1 .6-1-.6zM108.6 125.3l.7-.3h11.8a1 1 0 0 1 1 1v5.8a1 1 0 0 1-1 1h-11.8a1 1 0 0 1-1-1v-5.8z"/>
<path d="M125.2 131.3l1-.5 1 .5v1.2l-1 .6-1-.6zM127.3 134.8l.1 .4M129 133l.4 .2M129 133l-1.7 1.8M129.4 133.2l-2 2M164.8 133l.4 .2h33.2l.4-.2M165.2 135.2h33.2M190.3 120.9h8.3M190.3 120.8h8.3M191.3 120.9v.3h-1M198.3 120.9l.1 14.3M198.6 120.9l.2 .2h-8.5"/>
<path d="M198.6 120.8v.1M198.8 120.6l-.2 .2M100.9 154.9v33.2M100.9 154.9l.4-.4h27.7l.4 .4M100.9 154.9h28.5M103.1 154.5l-.2 .4v33.2l.2 .4M105.4 152.7l.2-.2h19.1l.2 .2M105.4 152.7v1.4M105.4 154.1l.2 .2h19.1l.2-.2M105.4 154.1h19.5M105.4 152.7h19.5M106.1 154.3l.2 .2"/>
<path d="M111.2 150.8l.2-.2h7.6l.2 .2M111.2 150.8v1.7M111.2 150.8h8M112.9 148.2l.2-.1h4.1l.2 .1M112.9 148.2v2.4M112.9 148.2h4.5M117.4 148.2v2.4M119.2 150.8v1.7M124.3 154.3l-.2 .2M124.9 152.7v1.4M127.3 154.5l.1 .4v33.2l-.1 .4M129.4 154.9v33.2"/>
<path d="M100.9 180h28.5M100.9 163h28.5M100.9 188.1l.4 .4h27.7l.4-.4M100.9 188.1h28.5"/>
<circle cx="104.2" cy="91.9" r="2.25"/>
<circle cx="104.2" cy="91.9" r="2.03"/>
<circle cx="104.2" cy="91.9" r="2.5"/>
<circle cx="104.2" cy="91.9" r="2.4"/>
<circle cx="115.2" cy="99.9" r="9.8"/>
<circle cx="115.2" cy="99.9" r="9.6"/>
<circle cx="115.2" cy="99.9" r="4"/>
<circle cx="115.2" cy="99.9" r="3.8"/>
<circle cx="115.2" cy="99.9" r="2.25"/>
<circle cx="115.2" cy="99.9" r="2.03"/>
<circle cx="126.2" cy="91.9" r="2.25"/>
<circle cx="126.2" cy="91.9" r="2.03"/>
<circle cx="126.2" cy="91.9" r="2.5"/>
<circle cx="126.2" cy="91.9" r="2.4"/>
<circle cx="104.2" cy="107.9" r="1.35"/>
<circle cx="104.2" cy="107.9" r="1.03"/>
<circle cx="126.2" cy="107.9" r="1.35"/>
<circle cx="126.2" cy="107.9" r="1.03"/>
<circle cx="104.2" cy="121.4" r="2.3"/>
<circle cx="104.2" cy="131.9" r="2.25"/>
<circle cx="104.2" cy="131.9" r="2.03"/>
<circle cx="104.2" cy="131.9" r="2.5"/>
<circle cx="104.2" cy="131.9" r="2.4"/>
<circle cx="126.2" cy="131.9" r="2.25"/>
<circle cx="126.2" cy="131.9" r="2.03"/>
<circle cx="126.2" cy="131.9" r="2.5"/>
<circle cx="126.2" cy="131.9" r="2.4"/>
</g>
<text font-size="5.2" x="271.8" y="200.5">A4</text>
<g font-size="3">
<text x="135.2" y="52.9">2-M2.5 TAP DP3.0(MAX.)</text>
<text x="131.2" y="62.4">8-M2.0 TAP DP2.0(Max.)</text>
<text x="131.2" y="65.9">P.C.D</text>
<text x="143.4" y="65.9">16</text>
<text x="50.4" y="73.5">4-M2.5 TAP DP3.0(Max.)</text>
<text x="111.5" y="77.6">28.5</text>
<text x="136.3" y="73.7">2-M2.5 TAP DP3.0(Max.)</text>
<text x="194.6" y="73.9">4-M2.5 TAP DP3.0(Max.)</text>
<text x="113.3" y="82.6">22</text>
<text x="162.9" y="82.2">2</text>
<text x="180" y="82.3">12</text>
<text x="90.6" y="98.9" transform="rotate(-90 90.6 98.9)">11.25</text>
<text x="95.8" y="96.8" transform="rotate(-90 95.8 96.8)">8</text>
<text x="95.8" y="104.8" transform="rotate(-90 95.8 104.8)">8</text>
<text x="153.5" y="102.8" transform="rotate(-90 153.5 102.8)">4</text>
<text x="138.1" y="113.8" transform="rotate(-90 138.1 113.8)">40</text>
<text x="84.6" y="115.6" transform="rotate(-90 84.6 115.6)">46.5</text>
<text x="153.5" y="117.8" transform="rotate(-90 153.5 117.8)">24</text>
<text x="93.6" y="120.6" transform="rotate(-45 93.6 120.6)">19.5</text>
<text x="180" y="141.9">34</text>
<text x="129.7" y="150.6">4 - M2.5 TAP DP3.0(Max.)</text>
<text x="134.7" y="173.3" transform="rotate(-90 134.7 173.3)">12</text>
<text x="113.3" y="194.3">16</text>
</g>
<g font-size="2.6">
<text x="201.8" y="12.9">REV.</text>
<text x="210" y="13">DESCRIPTION</text>
<text x="270" y="13">CHK</text>
<text x="280.3" y="12.9">DATE</text>
</g>
<g font-size="2.3">
<text x="204.4" y="194.2">XM-430</text>
<text x="232.3" y="193.2">Material</text>
<text x="245.2" y="193.2">Scale</text>
<text x="255.1" y="193.2">Unit</text>
<text x="263.2" y="193.2">Sheet</text>
<text x="154.9" y="199.3">[FOR REFERENCE ONLY]</text>
<text x="214.8" y="200.4">04/03/2016</text>
<text x="255.5" y="199.4">mm</text>
<text x="264.4" y="199.4">1 of 1</text>
</g>
<text font-size="1.6" x="244.3" y="199.1">Nonescale</text>
</svg>
